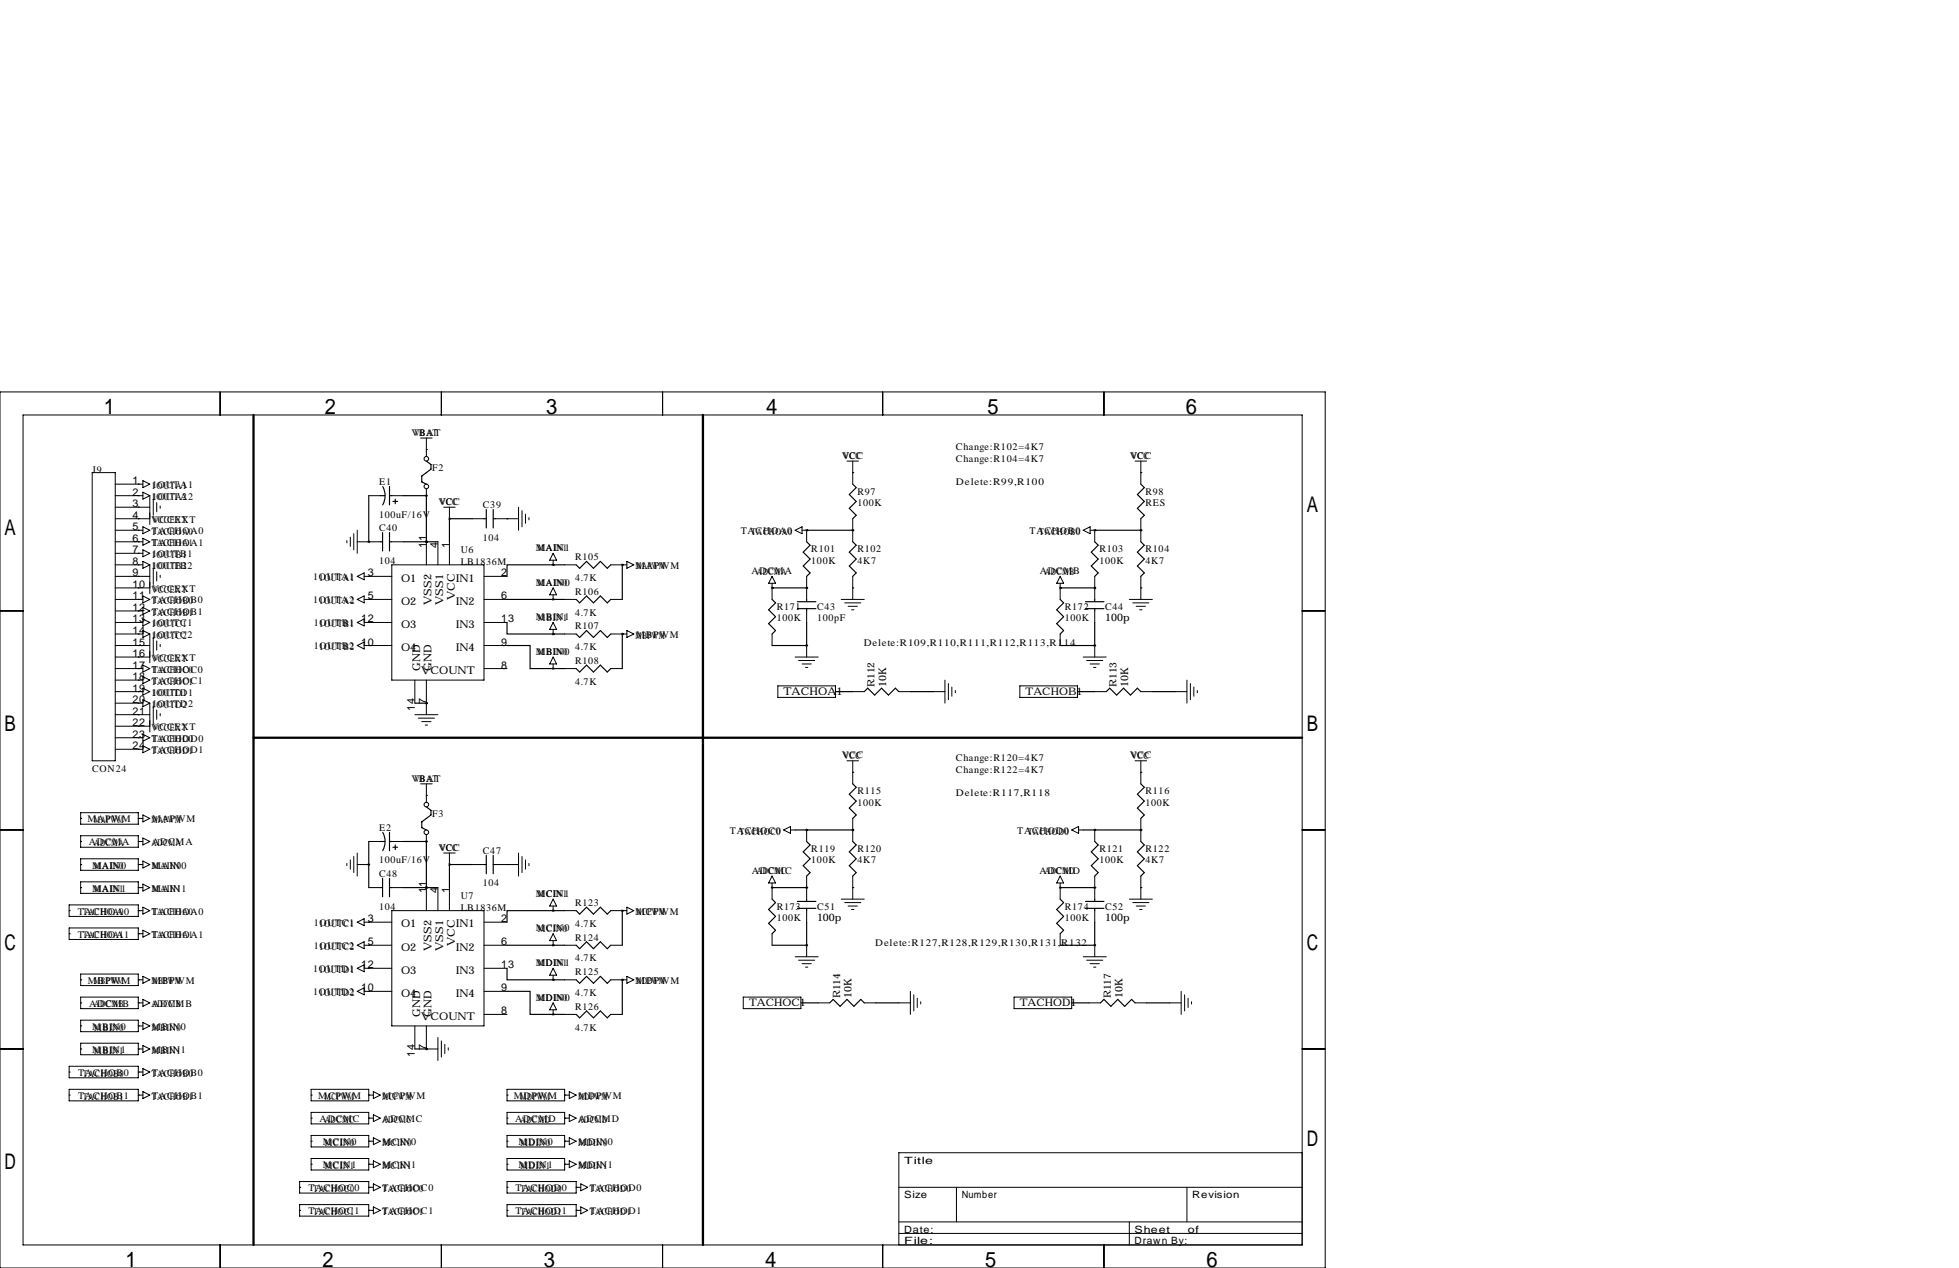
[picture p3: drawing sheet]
<svg xmlns="http://www.w3.org/2000/svg" width="432mm" height="279mm" viewBox="0 0 432 279" stroke-linecap="round" stroke-linejoin="round" font-family="sans-serif">
<g fill="none" stroke="#000" stroke-width=".22">
<path d="M0 86.4h292.1v193h-292.1zM5.1 91.4h281.9v182.9h-281.9zM48.5 86.4v5M92.7 96.5h2.5M94 96.5v4.1M97.3 86.4v5M146 86.4v5M194.6 86.4v5M243.3 86.4v5M20.3 104.1h5.1v63.5h-5.1zM25.4 106.7h6.1M25.4 109.2h6.1"/>
<path d="M25.4 111.8h7.6M25.4 114.3h7.6M25.4 116.8h6.1M25.4 119.4h6.1M31.5 108.5l1.5 .7-1.5 .8zM31.5 118.6l1.5 .8-1.5 .7zM31.5 105.9l1.5 .8-1.5 .7zM31.5 116.1l1.5 .7-1.5 .8zM33 109.2v6.4M33.8 110v3.5M34.5 110.7v2.1M35.3 111.5v.5"/>
<path d="M76.5 119.1v.5M77.2 118.4v2M78 117.6v3.6M78.7 119.4h5.1M78.7 116.8v5.1M81.3 109.2h2.5M86.4 109.2h2.5M86.4 119.4h2.5M94 107.7v1.5M94 119.4v5.1M96.5 119.4v5.1M97.8 111.8h2.5"/>
<path d="M99.1 111.8v2.5M99.1 119.4v5.1M104.1 114.3h2.6M109.2 114.3h5.1M114.3 111.8v5M115.1 112.5v3.6M115.8 113.3v2M116.6 114v.6M175.3 116.8l1.5-.7v1.5zM176.8 116.8h1v2.6M186.7 101.6h2.5M188 101.6v5.1"/>
<path d="M188 114.3v5.1M238.8 116.8l1.5-.7v1.5zM240.3 116.8h1v2.6M250.2 101.6h2.5M251.5 101.6v5.1M251.5 114.3v5.1M0 134.6h5.1M25.4 134.6h6.1M25.4 121.9h6.1M25.4 124.5h6.1M25.4 127h7.6M25.4 129.5h7.6"/>
<path d="M25.4 132.1h6.1M25.4 137.2h6.1M25.4 139.7h6.1M31.5 121.2l1.5 .7-1.5 .8zM31.5 123.7l1.5 .8-1.5 .7zM31.5 131.3l1.5 .8-1.5 .7zM31.5 133.9l1.5 .7-1.5 .8zM31.5 136.4l1.5 .8-1.5 .7zM31.5 138.9l1.5 .8-1.5 .8zM33 124.5v6.3M33 139.7v6.3M33.8 125.2v3.6"/>
<path d="M34.5 126v2M35.3 126.7v.6M78.7 127l1.6-.8v1.6zM78.7 132.1l1.6-.8v1.5zM78.7 137.2l1.6-.8v1.5zM80.3 127h6.1M80.3 132.1h6.1M80.3 137.2h6.1M86.4 124.5h20.3v25.4h-20.3zM106.7 127h5.1M106.7 132.1h5.1M106.7 137.2h5.1"/>
<path d="M121.9 123.4v1.1M121.9 131.1v1M121.9 138.7v1M121.9 121.9l.8 1.5h-1.5zM121.9 129.5l.8 1.6h-1.5zM121.9 137.2l.8 1.5h-1.5zM124.5 124.5h2.5M124.5 132.1h2.5M124.5 139.7h2.5M134.6 124.5h3.6M134.6 132.1h2.6M134.6 139.7h3.6"/>
<path d="M138.2 123.7l1.5 .8-1.5 .7zM138.2 138.9l1.5 .8-1.5 .8zM170.2 128.5v3.6M170.2 139.7v2.5M170.2 127l.7 1.5h-1.5zM177.8 127v5.1M177.8 134.6v2.6M185.4 132.1h5.1M186.2 132.8h3.5M186.9 133.6h2.1M187.7 134.4h.5M188 127v5.1"/>
<path d="M233.7 128.5v3.6M233.7 139.7v2.5M233.7 127l.7 1.5h-1.5zM241.3 127v5.1M241.3 134.6v2.6M248.9 132.1h5.1M249.7 132.8h3.5M250.4 133.6h2.1M251.2 134.4h.5M251.5 127v5.1M287 134.6h5.1M25.4 142.2h7.6"/>
<path d="M25.4 144.8h7.6M25.4 147.3h6.1M25.4 149.9h6.1M25.4 152.4h6.1M25.4 154.9h6.1M25.4 157.5h7.6M31.5 146.6l1.5 .7-1.5 .8zM31.5 149.1l1.5 .8-1.5 .7zM31.5 151.6l1.5 .8-1.5 .8zM31.5 154.2l1.5 .7-1.5 .8zM33 154.9v6.4M33.8 140.5v3.5"/>
<path d="M33.8 155.7v3.6M34.5 141.2v2.1M34.5 156.5v2M35.3 142v.5M35.3 157.2v.5M78.7 142.2l1.6-.7v1.5zM80.3 142.2h6.1M91.4 157.5h5.1M91.4 149.9v5M92.2 158.2h3.6M93 159h2M93.7 159.8h.5"/>
<path d="M94 149.9v7.6M106.7 142.2h5.1M106.7 147.3h5.1M121.9 146.3v1M121.9 144.8l.8 1.5h-1.5zM124.5 147.3h2.5M134.6 147.3h2.6M171.4 151.1h12.7v2.6h-12.7zM175.3 144.8h5M176 145.5h3.6M176.8 146.3h2M177.5 147.1h.6"/>
<path d="M177.8 142.2v2.6M188 152.4h2.5M198.1 152.4h2.6M205.7 152.4h2.6M208.3 149.9v5M209 150.6v3.6M209.8 151.4v2M210.6 152.1v.6M224.8 151.1h12.7v2.6h-12.7zM238.8 144.8h5M239.5 145.5h3.6M240.3 146.3h2"/>
<path d="M241 147.1h.6M241.3 152.4h2.5M241.3 142.2v2.6M251.5 152.4h2.5M259.1 152.4h2.5M261.6 149.9v5M262.4 150.6v3.6M263.1 151.4v2M263.9 152.1v.6M17.8 179.1h12.7v2.5h-12.7zM25.4 160h7.6M25.4 162.6h6.1"/>
<path d="M25.4 165.1h6.1M31.5 161.8l1.5 .8-1.5 .7zM31.5 164.3l1.5 .8-1.5 .8zM31.5 179.6l1.5 .7-1.5 .8zM92.7 172.7h2.5M94 172.7v4.1M186.7 167.6h2.5M188 167.6v5.1M250.2 167.6h2.5M251.5 167.6v5.1M0 182.9h5.1M15.2 199.4h15.3v2.5h-15.3z"/>
<path d="M17.8 184.1h12.7v2.6h-12.7zM17.8 189.2h12.7v2.6h-12.7zM17.8 194.3h12.7v2.5h-12.7zM30.5 190.5h1M30.5 195.6h1M30.5 185.4h1M30.5 180.3h1M31.5 184.7l1.5 .7-1.5 .8zM31.5 189.7l1.5 .8-1.5 .8zM31.5 194.8l1.5 .8-1.5 .7zM31.5 199.9l1.5 .8-1.5 .7zM76.5 190.2v.6"/>
<path d="M77.2 189.5v2M78 188.7v3.6M78.7 190.5h2.6M78.7 188v5M81.3 195.6h2.5M81.3 185.4h2.5M86.4 195.6h2.5M86.4 185.4h2.5M94 183.9v1.5M94 195.6v5.1M96.5 195.6v5.1M97.8 188h2.5"/>
<path d="M99.1 188v2.5M99.1 195.6v5.1M104.1 190.5h2.6M109.2 190.5h5.1M114.3 188v5M115.1 188.7v3.6M115.8 189.5v2M116.6 190.2v.6M121.9 199.6v1.1M121.9 198.1l.8 1.5h-1.5zM138.2 199.9l1.5 .8-1.5 .7zM170.2 194.6v3.5"/>
<path d="M170.2 193l.7 1.6h-1.5zM172.7 182.9l1.5-.8v1.5zM174.2 182.9h1.1M177.8 182.9v2.5M177.8 193v5.1M185.4 198.1h5.1M186.2 198.9h3.5M186.9 199.6h2.1M188 180.3v5.1M188 193v5.1M233.7 194.6v3.5M233.7 193l.7 1.6h-1.5z"/>
<path d="M236.2 182.9l1.5-.8v1.5zM237.7 182.9h1.1M241.3 182.9v2.5M241.3 193v5.1M248.9 198.1h5.1M249.7 198.9h3.5M250.4 199.6h2.1M251.5 180.3v5.1M251.5 193v5.1M287 182.9h5.1M15.2 204.5h15.3v2.5h-15.3zM17.8 214.6h12.7v2.6h-12.7z"/>
<path d="M17.8 219.7h12.7v2.5h-12.7zM30.5 200.7h1M30.5 215.9h1M30.5 205.7h1M31.5 205l1.5 .7-1.5 .8zM31.5 215.1l1.5 .8-1.5 .8zM78.7 203.2l1.6-.8v1.6zM78.7 208.3l1.6-.8v1.5zM78.7 213.4l1.6-.8v1.5zM78.7 218.4l1.6-.7v1.5zM80.3 203.2h6.1M80.3 208.3h6.1"/>
<path d="M80.3 218.4h6.1M80.3 213.4h6.1M86.4 200.7h20.3v25.4h-20.3zM106.7 203.2h5.1M106.7 208.3h5.1M106.7 218.4h5.1M106.7 213.4h5.1M121.9 207.3v1M121.9 214.9v1M121.9 205.7l.8 1.6h-1.5zM121.9 213.4l.8 1.5h-1.5zM124.5 200.7h2.5"/>
<path d="M124.5 208.3h2.5M124.5 215.9h2.5M134.6 200.7h3.6M134.6 208.3h2.6M134.6 215.9h3.6M138.2 215.1l1.5 .8-1.5 .8zM163.8 219.7h12.7v2.5h-12.7zM170.2 205.7v2.6M175.3 210.8h5M176 211.6h3.6M176.8 212.3h2M177.5 213.1h.6"/>
<path d="M177.8 200.7v2.5M177.8 208.3v2.5M187.7 200.4h.5M200.7 218.4v5.1M201.4 219.2v3.6M202.2 220v2M223.5 219.7h12.7v2.5h-12.7zM233.7 205.7v2.6M238.8 210.8h5M239.5 211.6h3.6M240.3 212.3h2M241 213.1h.6"/>
<path d="M241.3 200.7v2.5M241.3 208.3v2.5M251.2 200.4h.5M260.3 218.4v5.1M261.1 219.2v3.6M261.9 220v2M0 231.1h5.1M15.2 234.9h15.3v2.6h-15.3zM17.8 224.8h12.7v2.5h-12.7zM17.8 229.9h12.7v2.5h-12.7zM30.5 231.1h1M30.5 226.1h1"/>
<path d="M30.5 221h1M30.5 236.2h1M31.5 220.2l1.5 .8-1.5 .7zM31.5 225.3l1.5 .8-1.5 .7zM31.5 230.4l1.5 .7-1.5 .8zM31.5 235.5l1.5 .7-1.5 .8zM91.4 226.1v5M94 226.1v5h2.5M96.5 228.6v5.1M97.3 229.4v3.5M98 230.1v2.1M98.8 230.9v.5"/>
<path d="M106.7 223.5h5.1M121.9 222.5v1M121.9 221l.8 1.5h-1.5zM124.5 223.5h2.5M134.6 223.5h2.6M180.3 221h2.6M190.5 221h2.5M198.1 221h2.6M202.9 220.7v.5M240 221h2.6M250.2 221h2.5M257.8 221h2.5"/>
<path d="M262.6 220.7v.5M287 231.1h5.1M15.2 240h15.3v2.6h-15.3zM30.5 241.3h1M31.5 240.5l1.5 .8-1.5 .8zM68.6 240h12.7v2.6h-12.7zM68.6 245.1h12.7v2.5h-12.7zM68.6 250.2h12.7v2.5h-12.7zM68.6 255.3h12.7v2.5h-12.7zM81.3 241.3h1M81.3 246.4h1M81.3 251.5h1"/>
<path d="M81.3 256.5h1M82.3 245.6l1.5 .8-1.5 .7zM82.3 250.7l1.5 .8-1.5 .7zM82.3 255.8l1.5 .7-1.5 .8zM82.3 240.5l1.5 .8-1.5 .8zM111.8 250.2h12.7v2.5h-12.7zM111.8 255.3h12.7v2.5h-12.7zM111.8 240h12.7v2.6h-12.7zM111.8 245.1h12.7v2.5h-12.7zM124.5 241.3h1M124.5 246.4h1M124.5 251.5h1"/>
<path d="M124.5 256.5h1M125.5 240.5l1.5 .8-1.5 .8zM125.5 245.6l1.5 .8-1.5 .7zM125.5 250.7l1.5 .8-1.5 .7zM125.5 255.8l1.5 .7-1.5 .8zM287 254h-88.9v20.3M48.5 274.3v5.1M66 260.3h15.3v2.6h-15.3zM66 265.4h15.3v2.6h-15.3zM81.3 261.6h1M81.3 266.7h1M82.3 260.9l1.5 .7-1.5 .8z"/>
<path d="M82.3 265.9l1.5 .8-1.5 .8zM97.3 274.3v5.1M111.8 260.3h15.2v2.6h-15.2zM111.8 265.4h15.2v2.6h-15.2zM127 261.6h1M127 266.7h1M128 260.9l1.5 .7-1.5 .8zM128 265.9l1.5 .8-1.5 .8zM146 274.3v5.1M194.6 274.3v5.1M198.1 271.8h88.9M198.1 269.2h88.9"/>
<path d="M198.1 261.6h88.9M210.8 261.6v7.6M243.3 274.3v5.1M248.9 269.2v5.1M261.6 261.6v7.6"/>
<circle cx="94" cy="107.2" r=".51"/>
<circle cx="94" cy="101.1" r=".51"/>
<circle cx="94" cy="177.3" r=".51"/>
<circle cx="94" cy="183.4" r=".51"/>
</g>
<path d="M55.9 91.4v182.9M154.9 91.4v182.9M55.9 162.6h231.1" fill="none" stroke="#000" stroke-width=".51"/>
<g fill="none" stroke="#000" stroke-width=".25">
<path d="M94 99.1h.1M30.5 119.4h.1M30.5 111.8h.1M30.5 114.3h.1M30.5 116.8h.1M30.5 106.7h.1M30.5 109.2h.1M81.3 119.4h.1M81.3 109.2v10.2M83.8 119.4h.5M83.8 109.2h1M84.3 117.3v4.1"/>
<path d="M84.4 107.2a4.1 4.1 0 0 1-.1 4.1M85.9 107.2v4.1M85.9 117.3v4.1M85.9 119.4h.5M85.9 109.2h.5M86.6 110.5h1M87.1 110v1M88.9 119.4h7.6M88.9 109.2h5.1M94 119.4h.1M94 109.2h.1M94 101.6l1 .8v1l-2 1.5v1.3l1 .5"/>
<path d="M94 109.2v10.2M99.1 114.3h.1M99.1 114.3h5M99.1 114.3v5.1M106.7 114.3h.5M107.2 112.3v4M108.7 112.3v4M108.7 114.3h.5M111.8 114.3h.1M177.8 116.8h.1M177.8 119.4l.8 .7-1.6 1.6 1.6 1.5-1.6 1.5 1.6 1.5-.8 .8M177.8 116.8h10.2"/>
<path d="M188 116.8h.1M188 104.1h.1M188 106.7l.7 .7-1.5 1.6 1.5 1.5-1.5 1.5 1.5 1.5-.7 .8M188 119.4l.7 .7-1.5 1.6 1.5 1.5-1.5 1.5 1.5 1.5-.7 .8M241.3 116.8h.1M241.3 119.4l.8 .7-1.6 1.6 1.6 1.5-1.6 1.5 1.6 1.5-.8 .8M241.3 116.8h10.2M251.5 116.8h.1M251.5 104.1h.1M251.5 106.7l.7 .7-1.5 1.6 1.5 1.5-1.5 1.5 1.5 1.5-.7 .8M251.5 119.4l.7 .7-1.5 1.6 1.5 1.5-1.5 1.5 1.5 1.5-.7 .8M30.5 137.2h.1"/>
<path d="M30.5 139.7h.1M30.5 132.1h.1M30.5 134.6h.1M30.5 124.5h.1M30.5 127h.1M30.5 129.5h.1M30.5 121.9h.1M81.3 137.2h.1M81.3 132.1h.1M81.3 127h.1M111.8 137.2v2.5h10.1M111.8 132.1h12.7"/>
<path d="M121.9 139.7h.1M121.9 132.1h.1M121.9 124.5h-10.1v2.5M121.9 124.5h.1M121.9 139.7h2.6M121.9 124.5h2.6M127 124.5l.8 .7 1.5-1.5 1.5 1.5 1.5-1.5 1.6 1.5 .7-.7M127 132.1l.8 .7 1.5-1.5 1.5 1.5 1.5-1.5 1.6 1.5 .7-.7M127 139.7l.8 .8 1.5-1.6 1.5 1.6 1.5-1.6 1.6 1.6 .7-.8M137.2 124.5h.1M137.2 139.7h.1M137.2 124.5v7.6"/>
<path d="M137.2 139.7v7.6M170.2 129.5h.1M170.2 132.1l.7 .7-1.5 1.6 1.5 1.5-1.5 1.5 1.5 1.5-.7 .8M170.2 129.5h7.6M175.8 132.6h4M175.8 134.1h4M177.8 129.5h.1M177.8 132.1v.5M177.8 134.1v.5M177.8 137.2v5M188 129.5h.1M233.7 129.5h.1"/>
<path d="M233.7 132.1l.7 .7-1.5 1.6 1.5 1.5-1.5 1.5 1.5 1.5-.7 .8M233.7 129.5h7.6M239.3 132.6h4M239.3 134.1h4M241.3 129.5h.1M241.3 132.1v.5M241.3 134.1v.5M241.3 137.2v5M251.5 129.5h.1M30.5 157.5h.1M30.5 149.9h.1M30.5 152.4h.1"/>
<path d="M30.5 154.9h.1M30.5 144.8h.1M30.5 147.3h.1M30.5 142.2h.1M81.3 142.2h.1M91.4 154.9h2.6M94 154.9h.1M111.8 142.2h5v5.1h5.1M121.9 147.3h.1M121.9 147.3h2.6M127 147.3l.8 .8 1.5-1.5 1.5 1.5 1.5-1.5 1.6 1.5 .7-.8M170.2 142.2h7.6"/>
<path d="M177.8 142.2h.1M184.1 152.4h3.9M190.5 152.4l.8-.8 1.5 1.6 1.5-1.6 1.5 1.6 1.6-1.6 .7 .8M200.7 152.4h5M233.7 142.2h7.6M237.5 152.4h3.8M241.3 142.2h.1M243.8 152.4l.8-.8 1.5 1.6 1.5-1.6 1.6 1.6 1.5-1.6 .8 .8M254 152.4h5.1M30.5 162.6h.1M30.5 165.1h.1M30.5 160h.1"/>
<path d="M94 175.3h.1M94 177.8l1 .8v1l-2 1.5v1.3l1 .5M188 170.2h.1M188 172.7l.7 .8-1.5 1.5 1.5 1.5-1.5 1.6 1.5 1.5-.7 .7M251.5 170.2h.1M251.5 172.7l.7 .8-1.5 1.5 1.5 1.5-1.5 1.6 1.5 1.5-.7 .7M17.8 190.5h.1M17.8 195.6h.1M17.8 180.3h.1M17.8 185.4h.1M30.5 180.3h.1M30.5 185.4h.1"/>
<path d="M30.5 190.5h.1M30.5 195.6h.1M81.3 190.5h.1M81.3 185.4v10.2M83.8 195.6h.5M83.8 185.4h1M84.3 193.5v4.1M84.4 183.4a4.1 4.1 0 0 1-.1 4.1M85.9 183.4v4.1M85.9 193.5v4.1M85.9 195.6h.5M85.9 185.4h.5"/>
<path d="M86.6 186.7h1M87.1 186.2v1M88.9 195.6h7.6M88.9 185.4h5.1M94 195.6h.1M94 185.4h.1M94 185.4v10.2M99.1 190.5h.1M99.1 190.5h5M99.1 190.5v5.1M106.7 190.5h.5M107.2 188.5v4"/>
<path d="M108.7 188.5v4M108.7 190.5h.5M111.8 190.5h.1M170.2 195.6h.1M170.2 195.6h7.6M170.2 198.1l.7 .8-1.5 1.5 1.5 1.5-1.5 1.6 1.5 1.5-.7 .7M175.3 182.9h12.7M175.8 198.6h4M177.8 195.6h.1M177.8 182.9h.1M177.8 198.1v.5M177.8 185.4l.8 .8-1.6 1.5 1.6 1.5-1.6 1.6 1.6 1.5-.8 .7"/>
<path d="M188 182.9h.1M188 195.6h.1M188 185.4l.7 .8-1.5 1.5 1.5 1.5-1.5 1.6 1.5 1.5-.7 .7M233.7 195.6h.1M233.7 195.6h7.6M233.7 198.1l.7 .8-1.5 1.5 1.5 1.5-1.5 1.6 1.5 1.5-.7 .7M238.8 182.9h12.7M239.3 198.6h4M241.3 195.6h.1M241.3 182.9h.1M241.3 198.1v.5M241.3 185.4l.8 .8-1.6 1.5 1.6 1.5-1.6 1.6 1.6 1.5-.8 .7"/>
<path d="M251.5 182.9h.1M251.5 195.6h.1M251.5 185.4l.7 .8-1.5 1.5 1.5 1.5-1.5 1.6 1.5 1.5-.7 .7M15.2 200.7h.1M15.2 205.7h.1M17.8 215.9h.1M30.5 215.9h.1M30.5 200.7h.1M30.5 205.7h.1M81.3 218.4h.1M81.3 208.3h.1M81.3 213.4h.1"/>
<path d="M81.3 203.2h.1M111.8 218.4h5v5.1h5.1M111.8 213.4v2.5h10.1M111.8 208.3h12.7M121.9 215.9h.1M121.9 208.3h.1M121.9 200.7h-10.1v2.5M121.9 200.7h.1M121.9 215.9h2.6M121.9 200.7h2.6M127 200.7l.8 .7 1.5-1.5 1.5 1.5 1.5-1.5 1.6 1.5 .7-.7M127 208.3l.8 .7 1.5-1.5 1.5 1.5 1.5-1.5 1.6 1.5 .7-.7"/>
<path d="M127 215.9l.8 .8 1.5-1.6 1.5 1.6 1.5-1.6 1.6 1.6 .7-.8M137.2 200.7h.1M137.2 215.9h.1M137.2 200.7v7.6M137.2 215.9v7.6M170.2 208.3h7.6M175.8 200.2h4M177.8 208.3h.1M177.8 200.2v.5M177.8 203.2v5.1M233.7 208.3h7.6M239.3 200.2h4"/>
<path d="M241.3 208.3h.1M241.3 200.2v.5M241.3 203.2v5.1M15.2 236.2h.1M17.8 226.1h.1M17.8 231.1h.1M17.8 221h.1M30.5 221h.1M30.5 226.1h.1M30.5 231.1h.1M30.5 236.2h.1M91.4 231.1h2.6"/>
<path d="M94 231.1h.1M121.9 223.5h.1M121.9 223.5h2.6M127 223.5l.8 .8 1.5-1.5 1.5 1.5 1.5-1.5 1.6 1.5 .7-.8M176.5 221h3.8M182.9 221l.7-.8 1.6 1.5 1.5-1.5 1.5 1.5 1.5-1.5 .8 .8M193 221h5.1M236.2 221h3.8M242.6 221l.7-.8 1.6 1.5 1.5-1.5 1.5 1.5 1.5-1.5 .8 .8M252.7 221h5.1M15.2 241.3h.1M30.5 241.3h.1"/>
<path d="M68.6 251.5h.1M68.6 256.5h.1M68.6 241.3h.1M68.6 246.4h.1M81.3 241.3h.1M81.3 246.4h.1M81.3 251.5h.1M81.3 256.5h.1M111.8 251.5h.1M111.8 256.5h.1M111.8 241.3h.1M111.8 246.4h.1"/>
<path d="M124.5 241.3h.1M124.5 246.4h.1M124.5 251.5h.1M124.5 256.5h.1M66 261.6h.1M66 266.7h.1M81.3 261.6h.1M81.3 266.7h.1M111.8 261.6h.1M111.8 266.7h.1M127 261.6h.1M127 266.7h.1"/>
</g>
<path d="M137.1 124.5a.05 .05 0 0 0 .1 0 .05 .05 0 0 0-.1 0zM137.1 139.7a.05 .05 0 0 0 .1 0 .05 .05 0 0 0-.1 0zM99 114.3a.05 .05 0 0 0 .1 0 .05 .05 0 0 0-.1 0zM187.9 116.8a.05 .05 0 0 0 .1 0 .05 .05 0 0 0-.1 0zM251.4 116.8a.05 .05 0 0 0 .1 0 .05 .05 0 0 0-.1 0zM137.1 200.7a.05 .05 0 0 0 .1 0 .05 .05 0 0 0-.1 0zM137.1 215.9a.05 .05 0 0 0 .1 0 .05 .05 0 0 0-.1 0zM99 190.5a.05 .05 0 0 0 .1 0 .05 .05 0 0 0-.1 0zM251.4 182.9a.05 .05 0 0 0 .1 0 .05 .05 0 0 0-.1 0zM187.9 182.9a.05 .05 0 0 0 .1 0 .05 .05 0 0 0-.1 0z" fill="#000" stroke="#000" stroke-width=".51"/>
<g font-size="4.7">
<text x="22.9" y="91.1">1</text>
<text x="71.6" y="91.1">2</text>
<text x="120.4" y="91.1">3</text>
<text x="168.9" y="91.1">4</text>
<text x="217.7" y="91.1">5</text>
<text x="261.4" y="91.1">6</text>
<text x="288" y="112.7">A</text>
<text x="1" y="117.8">A</text>
<text x="1" y="161">B</text>
<text x="288" y="161">B</text>
<text x="1" y="209.2">C</text>
<text x="288" y="209.2">C</text>
<text x="1" y="257.5">D</text>
<text x="288" y="252.4">D</text>
<text x="27.7" y="279.1">1</text>
<text x="71.1" y="279.1">2</text>
<text x="119.9" y="279.1">3</text>
<text x="168.7" y="279.1">4</text>
<text x="217.2" y="279.1">5</text>
<text x="265.9" y="279.1">6</text>
</g>
<g font-size="2.4">
<text x="29.2" y="106.7">1</text>
<text x="29.2" y="109.2">2</text>
<text x="29.2" y="111.8">3</text>
<text x="29.2" y="114.3">4</text>
<text x="29.2" y="116.8">5</text>
<text x="29.2" y="119.4">6</text>
<text x="29.2" y="121.9">7</text>
<text x="29.2" y="124.5">8</text>
<text x="94" y="120.7" transform="rotate(-90 94 120.7)">11</text>
<text x="96.5" y="120.7" transform="rotate(-90 96.5 120.7)">4</text>
<text x="99.1" y="120.7" transform="rotate(-90 99.1 120.7)">1</text>
<text x="29.2" y="127">9</text>
<text x="29.2" y="129.5">10</text>
<text x="81.1" y="127">3</text>
<text x="88.4" y="128.2">O1</text>
<text x="100.6" y="128.2">IN1</text>
<text x="110.5" y="127">2</text>
<text x="29.2" y="132.1">11</text>
<text x="29.2" y="134.6">12</text>
<text x="29.2" y="137.2">13</text>
<text x="79.6" y="137.2">12</text>
<text x="81.1" y="132.1">5</text>
<text x="88.4" y="133.2">O2</text>
<text x="95.1" y="133.4" transform="rotate(-90 95.1 133.4)">VSS2</text>
<text x="97.7" y="133.4" transform="rotate(-90 97.7 133.4)">VSS1</text>
<text x="100.2" y="132.3" transform="rotate(-90 100.2 132.3)">VCC</text>
<text x="100.6" y="133.2">IN2</text>
<text x="110.5" y="132.1">6</text>
<text x="110.5" y="137.2">13</text>
<text x="29.2" y="139.7">14</text>
<text x="29.2" y="142.2">15</text>
<text x="79.6" y="142.2">10</text>
<text x="88.4" y="143.4">O4</text>
<text x="88.4" y="138.3">O3</text>
<text x="100.6" y="143.4">IN4</text>
<text x="100.6" y="138.3">IN3</text>
<text x="110.5" y="142.2">9</text>
<text x="29.2" y="144.8">16</text>
<text x="29.2" y="147.3">17</text>
<text x="29.2" y="149.9">18</text>
<text x="92.6" y="147.8" transform="rotate(-90 92.6 147.8)">GND</text>
<text x="92.9" y="148.5">VCOUNT</text>
<text x="95.1" y="147.8" transform="rotate(-90 95.1 147.8)">GND</text>
<text x="110.5" y="147.3">8</text>
<text x="29.2" y="152.4">19</text>
<text x="29.2" y="154.9">20</text>
<text x="94" y="155.1" transform="rotate(-90 94 155.1)">7</text>
<text x="172.7" y="153.2">TACHOA1</text>
<text x="29.2" y="157.5">21</text>
<text x="29.2" y="160">22</text>
<text x="91.4" y="156.6" transform="rotate(-90 91.4 156.6)">14</text>
<text x="29.2" y="162.6">23</text>
<text x="29.2" y="165.1">24</text>
<text x="94" y="196.8" transform="rotate(-90 94 196.8)">11</text>
<text x="96.5" y="196.8" transform="rotate(-90 96.5 196.8)">4</text>
<text x="99.1" y="196.8" transform="rotate(-90 99.1 196.8)">1</text>
<text x="81.1" y="203.2">3</text>
<text x="110.5" y="203.2">2</text>
<text x="81.1" y="208.3">5</text>
<text x="88.4" y="204.4">O1</text>
<text x="88.4" y="209.4">O2</text>
<text x="95.1" y="209.6" transform="rotate(-90 95.1 209.6)">VSS2</text>
<text x="97.7" y="209.6" transform="rotate(-90 97.7 209.6)">VSS1</text>
<text x="100.2" y="208.5" transform="rotate(-90 100.2 208.5)">VCC</text>
<text x="100.6" y="209.4">IN2</text>
<text x="100.6" y="204.4">IN1</text>
<text x="110.5" y="208.3">6</text>
<text x="79.6" y="213.4">12</text>
<text x="88.4" y="214.5">O3</text>
<text x="100.6" y="214.5">IN3</text>
<text x="110.5" y="213.4">13</text>
<text x="79.6" y="218.4">10</text>
<text x="88.4" y="219.6">O4</text>
<text x="100.6" y="219.6">IN4</text>
<text x="110.5" y="218.4">9</text>
<text x="92.6" y="224" transform="rotate(-90 92.6 224)">GND</text>
<text x="92.9" y="224.7">VCOUNT</text>
<text x="95.1" y="224" transform="rotate(-90 95.1 224)">GND</text>
<text x="110.5" y="223.5">8</text>
<text x="91.4" y="232.8" transform="rotate(-90 91.4 232.8)">14</text>
<text x="94" y="231.3" transform="rotate(-90 94 231.3)">7</text>
</g>
<g font-size="2.3">
<text x="243.6" y="136.9">100p</text>
<text x="195.3" y="151.4" transform="rotate(-90 195.3 151.4)">10K</text>
<text x="226.1" y="153.2">TACHOB1</text>
<text x="248.7" y="151.4" transform="rotate(-90 248.7 151.4)">10K</text>
<text x="180.1" y="202.9">100p</text>
<text x="243.6" y="202.9">100p</text>
<text x="165.1" y="221.7">TACHOC1</text>
<text x="187.7" y="220" transform="rotate(-90 187.7 220)">10K</text>
<text x="224.8" y="221.7">TACHOD1</text>
<text x="247.4" y="220" transform="rotate(-90 247.4 220)">10K</text>
</g>
<g font-size="2.2">
<text x="90.7" y="96">VBAT</text>
<text x="91.3" y="96.1">VBAT</text>
<text x="185.5" y="101.1">VCC</text>
<text x="185.9" y="101.2">VCC</text>
<text x="210.7" y="99.2">Change:R102=4K7</text>
<text x="210.7" y="101.7">Change:R104=4K7</text>
<text x="249" y="101.1">VCC</text>
<text x="249.4" y="101.2">VCC</text>
<text x="20.3" y="104.1">J9</text>
<text x="33.4" y="107.7">1OUTA1</text>
<text x="83.6" y="106.9">E1</text>
<text x="95.2" y="103.9">F2</text>
<text x="210.7" y="106.8">Delete:R99,R100</text>
<text x="33.4" y="110.2">1OUTA2</text>
<text x="96.6" y="111.3">VCC</text>
<text x="97" y="111.4">VCC</text>
<text x="106.4" y="112">C39</text>
<text x="189" y="109">R97</text>
<text x="189" y="111.5">100K</text>
<text x="252.5" y="109">R98</text>
<text x="252.5" y="111.5">RES</text>
<text x="33.4" y="115.3">VCCEXT</text>
<text x="33.4" y="117.9">TACHOA0</text>
<text x="83.6" y="117.1">C40</text>
<text x="83.6" y="114">100uF/16V</text>
<text x="106.4" y="119.1">104</text>
<text x="163.3" y="117.7">TACHOA0</text>
<text x="165.6" y="117.9">TACHOA0</text>
<text x="226.9" y="117.7">TACHOB0</text>
<text x="229.1" y="117.9">TACHOB0</text>
<text x="33.4" y="120.4">TACHOA1</text>
<text x="33.4" y="122.9">1OUTB1</text>
<text x="33.4" y="125.5">1OUTB2</text>
<text x="83.6" y="124.2">104</text>
<text x="101.6" y="121.9">U6</text>
<text x="101.6" y="124.5">LB1836M</text>
<text x="118.1" y="121.4">MAIN1</text>
<text x="118.6" y="121.5">MAIN1</text>
<text x="126.7" y="123.4">R105</text>
<text x="140.1" y="125.5">MAPWM</text>
<text x="178.8" y="121.7">R101</text>
<text x="178.8" y="124.2">100K</text>
<text x="189" y="121.7">R102</text>
<text x="189" y="124.2">4K7</text>
<text x="242.3" y="121.7">R103</text>
<text x="242.3" y="124.2">100K</text>
<text x="252.5" y="121.7">R104</text>
<text x="252.5" y="124.2">4K7</text>
<text x="33.4" y="130.6">VCCEXT</text>
<text x="69" y="127.9">1OUTA1</text>
<text x="70.4" y="128">1OUTA1</text>
<text x="118.1" y="129">MAIN0</text>
<text x="118.6" y="129.1">MAIN0</text>
<text x="126.7" y="128">4.7K</text>
<text x="126.7" y="131.1">R106</text>
<text x="165.6" y="126.5">ADCMA</text>
<text x="166.8" y="126.6">ADCMA</text>
<text x="229.2" y="126.5">ADCMB</text>
<text x="230.3" y="126.6">ADCMB</text>
<text x="33.4" y="133.1">TACHOB0</text>
<text x="33.4" y="135.6">TACHOB1</text>
<text x="69" y="133">1OUTA2</text>
<text x="70.4" y="133.1">1OUTA2</text>
<text x="118.1" y="136.7">MBIN1</text>
<text x="118.6" y="136.8">MBIN1</text>
<text x="126.7" y="135.6">4.7K</text>
<text x="171.2" y="134.4">R171</text>
<text x="171.2" y="136.9">100K</text>
<text x="180.1" y="134.4">C43</text>
<text x="180.1" y="136.9">100pF</text>
<text x="234.7" y="134.4">R172</text>
<text x="234.7" y="136.9">100K</text>
<text x="243.6" y="134.4">C44</text>
<text x="33.4" y="138.2">1OUTC1</text>
<text x="33.4" y="140.7">1OUTC2</text>
<text x="69.1" y="138">1OUTB1</text>
<text x="69.1" y="143.1">1OUTB2</text>
<text x="70.4" y="138.2">1OUTB1</text>
<text x="70.4" y="143.3">1OUTB2</text>
<text x="126.7" y="138.7">R107</text>
<text x="126.7" y="143.3">4.7K</text>
<text x="140.1" y="140.7">MBPWM</text>
<text x="190.4" y="142.3">Delete:R109,R110,R111,R112,R113,R114</text>
<text x="33.4" y="145.8">VCCEXT</text>
<text x="33.4" y="148.3">TACHOC0</text>
<text x="118.1" y="144.3">MBIN0</text>
<text x="118.6" y="144.4">MBIN0</text>
<text x="126.7" y="146.3">R108</text>
<text x="33.4" y="150.9">TACHOC1</text>
<text x="33.4" y="153.4">1OUTD1</text>
<text x="33.4" y="156">1OUTD2</text>
<text x="126.7" y="150.9">4.7K</text>
<text x="192.8" y="151.4" transform="rotate(-90 192.8 151.4)">R112</text>
<text x="246.1" y="151.4" transform="rotate(-90 246.1 151.4)">R113</text>
<text x="33.4" y="161">VCCEXT</text>
<text x="33.4" y="163.6">TACHOD0</text>
<text x="33.4" y="166.1">TACHOD1</text>
<text x="185.5" y="167.1">VCC</text>
<text x="185.9" y="167.2">VCC</text>
<text x="210.7" y="167.7">Change:R120=4K7</text>
<text x="249" y="167.1">VCC</text>
<text x="249.4" y="167.2">VCC</text>
<text x="20.3" y="170.2">CON24</text>
<text x="90.7" y="172.2">VBAT</text>
<text x="91.3" y="172.3">VBAT</text>
<text x="210.7" y="170.3">Change:R122=4K7</text>
<text x="189" y="175">R115</text>
<text x="189" y="177.5">100K</text>
<text x="210.7" y="175.4">Delete:R117,R118</text>
<text x="252.5" y="175">R116</text>
<text x="252.5" y="177.5">100K</text>
<text x="19.3" y="181.2">MAPWM</text>
<text x="20.8" y="181.4">MAPWM</text>
<text x="33.4" y="181.4">MAPWM</text>
<text x="83.6" y="183.1">E2</text>
<text x="95.2" y="180.1">F3</text>
<text x="160.9" y="183.8">TACHOC0</text>
<text x="163" y="183.9">TACHOC0</text>
<text x="224.2" y="183.8">TACHOD0</text>
<text x="226.5" y="183.9">TACHOD0</text>
<text x="19.6" y="186.3">ADCMA</text>
<text x="20.3" y="191.4">MAIN0</text>
<text x="20.8" y="191.5">MAIN0</text>
<text x="20.8" y="186.4">ADCMA</text>
<text x="33.4" y="186.4">ADCMA</text>
<text x="33.4" y="191.5">MAIN0</text>
<text x="83.6" y="190.2">100uF/16V</text>
<text x="96.6" y="187.5">VCC</text>
<text x="97" y="187.6">VCC</text>
<text x="106.4" y="188.2">C47</text>
<text x="178.8" y="187.7">R119</text>
<text x="178.8" y="190.2">100K</text>
<text x="189" y="187.7">R120</text>
<text x="189" y="190.2">4K7</text>
<text x="242.3" y="187.7">R121</text>
<text x="242.3" y="190.2">100K</text>
<text x="252.5" y="187.7">R122</text>
<text x="252.5" y="190.2">4K7</text>
<text x="20.3" y="196.5">MAIN1</text>
<text x="20.8" y="196.6">MAIN1</text>
<text x="33.4" y="196.6">MAIN1</text>
<text x="83.6" y="193.3">C48</text>
<text x="106.4" y="195.3">104</text>
<text x="118.1" y="197.6">MCIN1</text>
<text x="118.6" y="197.7">MCIN1</text>
<text x="165.7" y="192.5">ADCMC</text>
<text x="166.8" y="192.6">ADCMC</text>
<text x="229.1" y="192.5">ADCMD</text>
<text x="230.3" y="192.6">ADCMD</text>
<text x="17.1" y="201.5">TACHOA0</text>
<text x="18.2" y="201.7">TACHOA0</text>
<text x="33.4" y="201.7">TACHOA0</text>
<text x="83.6" y="200.4">104</text>
<text x="101.6" y="198.1">U7</text>
<text x="101.6" y="200.7">LB1836M</text>
<text x="126.7" y="199.6">R123</text>
<text x="140.1" y="201.7">MCPWM</text>
<text x="171.2" y="200.4">R173</text>
<text x="171.2" y="202.9">100K</text>
<text x="180.1" y="200.4">C51</text>
<text x="234.7" y="200.4">R174</text>
<text x="234.7" y="202.9">100K</text>
<text x="243.6" y="200.4">C52</text>
<text x="17.1" y="206.6">TACHOA1</text>
<text x="18.2" y="206.8">TACHOA1</text>
<text x="33.4" y="206.8">TACHOA1</text>
<text x="69.1" y="204.1">1OUTC1</text>
<text x="69.1" y="209.2">1OUTC2</text>
<text x="70.4" y="204.2">1OUTC1</text>
<text x="70.4" y="209.3">1OUTC2</text>
<text x="118.1" y="205.2">MCIN0</text>
<text x="118.6" y="205.3">MCIN0</text>
<text x="126.7" y="204.2">4.7K</text>
<text x="126.7" y="207.3">R124</text>
<text x="192.9" y="208.4">Delete:R127,R128,R129,R130,R131,R132</text>
<text x="69" y="214.2">1OUTD1</text>
<text x="70.4" y="214.4">1OUTD1</text>
<text x="118.1" y="212.9">MDIN1</text>
<text x="118.6" y="213">MDIN1</text>
<text x="126.7" y="211.8">4.7K</text>
<text x="126.7" y="214.9">R125</text>
<text x="19.4" y="216.8">MBPWM</text>
<text x="19.7" y="221.9">ADCMB</text>
<text x="20.8" y="216.9">MBPWM</text>
<text x="20.8" y="222">ADCMB</text>
<text x="33.4" y="216.9">MBPWM</text>
<text x="33.4" y="222">ADCMB</text>
<text x="69" y="219.3">1OUTD2</text>
<text x="70.4" y="219.5">1OUTD2</text>
<text x="118.1" y="220.5">MDIN0</text>
<text x="118.6" y="220.6">MDIN0</text>
<text x="126.7" y="219.5">4.7K</text>
<text x="140.1" y="216.9">MDPWM</text>
<text x="185.2" y="220" transform="rotate(-90 185.2 220)">R114</text>
<text x="244.9" y="220" transform="rotate(-90 244.9 220)">R117</text>
<text x="20.3" y="226.9">MBIN0</text>
<text x="20.8" y="227.1">MBIN0</text>
<text x="33.4" y="227.1">MBIN0</text>
<text x="126.7" y="222.5">R126</text>
<text x="126.7" y="227.1">4.7K</text>
<text x="20.3" y="232">MBIN1</text>
<text x="20.8" y="232.2">MBIN1</text>
<text x="33.4" y="232.2">MBIN1</text>
<text x="17.2" y="237.1">TACHOB0</text>
<text x="18.2" y="237.2">TACHOB0</text>
<text x="33.4" y="237.2">TACHOB0</text>
<text x="17.2" y="242.2">TACHOB1</text>
<text x="18.2" y="242.3">TACHOB1</text>
<text x="33.4" y="242.3">TACHOB1</text>
<text x="70.2" y="242.2">MCPWM</text>
<text x="71.6" y="242.3">MCPWM</text>
<text x="84.2" y="242.3">MCPWM</text>
<text x="113.3" y="242.2">MDPWM</text>
<text x="114.8" y="242.3">MDPWM</text>
<text x="127.4" y="242.3">MDPWM</text>
<text x="70.5" y="247.3">ADCMC</text>
<text x="71.6" y="247.4">ADCMC</text>
<text x="84.2" y="247.4">ADCMC</text>
<text x="113.6" y="247.3">ADCMD</text>
<text x="114.8" y="247.4">ADCMD</text>
<text x="127.4" y="247.4">ADCMD</text>
<text x="71.1" y="252.3">MCIN0</text>
<text x="71.1" y="257.4">MCIN1</text>
<text x="71.6" y="252.5">MCIN0</text>
<text x="71.6" y="257.6">MCIN1</text>
<text x="84.2" y="252.5">MCIN0</text>
<text x="84.2" y="257.6">MCIN1</text>
<text x="114.3" y="252.3">MDIN0</text>
<text x="114.3" y="257.4">MDIN1</text>
<text x="114.8" y="252.5">MDIN0</text>
<text x="114.8" y="257.6">MDIN1</text>
<text x="127.4" y="252.5">MDIN0</text>
<text x="127.4" y="257.6">MDIN1</text>
<text x="199.3" y="256.4">Title</text>
<text x="68" y="262.5">TACHOC0</text>
<text x="69" y="262.6">TACHOC0</text>
<text x="84.2" y="262.6">TACHOC0</text>
<text x="113.6" y="262.5">TACHOD0</text>
<text x="114.8" y="262.6">TACHOD0</text>
<text x="129.9" y="262.6">TACHOD0</text>
<text x="68" y="267.6">TACHOC1</text>
<text x="69" y="267.7">TACHOC1</text>
<text x="84.2" y="267.7">TACHOC1</text>
<text x="113.6" y="267.6">TACHOD1</text>
<text x="114.8" y="267.7">TACHOD1</text>
<text x="129.9" y="267.7">TACHOD1</text>
<text x="199.3" y="264.1">Size</text>
<text x="212" y="264.1">Number</text>
<text x="262.8" y="264.1">Revision</text>
<text x="199.3" y="274.2">File:</text>
<text x="199.3" y="271.7">Date:</text>
<text x="250.1" y="271.7">Sheet</text>
<text x="250.1" y="274.2">Drawn By:</text>
<text x="261.8" y="271.7">of</text>
</g>
</svg>
